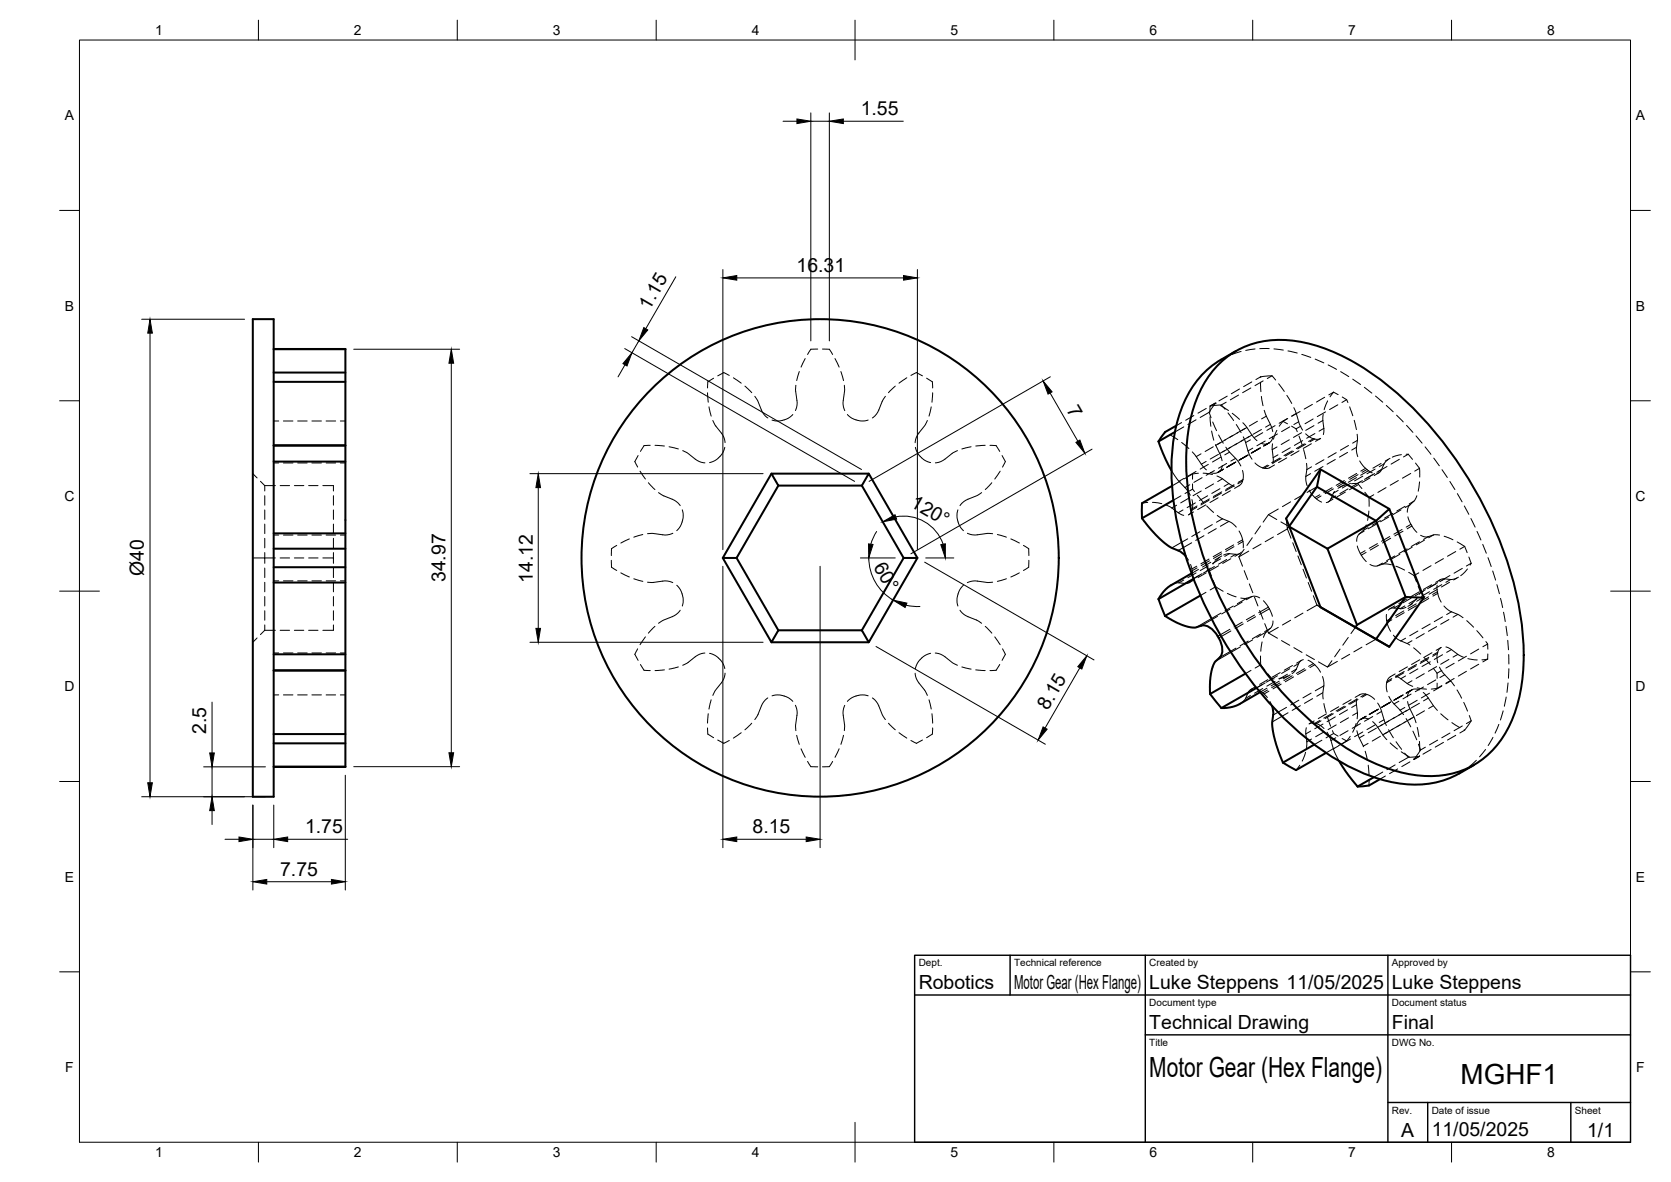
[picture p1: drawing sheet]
<svg xmlns="http://www.w3.org/2000/svg" width="420mm" height="297mm" viewBox="0 0 420 297" stroke-linecap="round" stroke-linejoin="round" font-family="sans-serif">
<!-- layer: Visible -->
<g fill="none" stroke="#000" stroke-width=".51">
<path d="M63.6 80.2h5.2v120h-5.2zM68.8 87.7h18v105h-18M68.8 96h18M68.8 93.6h18M68.8 87.8h18M307 90.4a24.7 24.7 0 0 0-11 15.8 61.4 61.4 0 0 0 1.6 31.9 98.9 98.9 0 0 0 31.2 47.7 51.1 51.1 0 0 0 21.5 10.8 24 24 0 0 0 16.6-2.2l3.7-2.2M307.1 90.9a22.2 22.2 0 0 1 19.7-5 50.8 50.8 0 0 1 22.5 11.2 98.2 98.2 0 0 1 33 57.2 51.1 51.1 0 0 1-1.5 25.1 22 22 0 0 1-18.7 15.5 36.3 36.3 0 0 1-21.4-5.6 86.5 86.5 0 0 1-30-31.7 86.7 86.7 0 0 1-12.4-41.8 36.5 36.5 0 0 1 5.8-21.4zM310.7 88.3l-3.7 2.1M68.8 116h18M68.8 112h18M68.8 111.9h18M194 119l-12.3 21.2h3.5l10.5-18.2"/>
<path d="M218.4 119h-24.4l1.7 3h21M291.3 110.9l1.8 4.7 1.4 2.6M295.4 108.6l-4.1 2.3M295.7 107l-2.8 1.6-1.6 2.3M332 117.9l-8.6 12.4 8.6 22.3 17.3 9.9M68.8 137.9h18M68.8 134h18M287.1 130.2l2.4 3 3.1 3.1 1.9 1.3 2.5 1.2 1.2 1M294.7 122.1l-7.6 4.4v3.8M295 125.7l-7.9 4.5M324.2 132.4l9.6 5.5M331.1 122.3l-7 10"/>
<path d="M333.8 137.9l7.4 19.1M349.3 127.9l-17.3-10-.9 4.4 14.9 8.6-12.2 7M68.8 142.5h18M68.8 146.4h18M181.7 140.2l12.3 21.2 1.7-3h21M185.2 140.2l10.5 18.2M227.2 140.2h3.5l-12.3 21.2-1.7-3zM227.2 140.2l-10.5-18.2 1.7-3 12.3 21.2M291.3 150.5l1.6 4.3M292.9 154.8l2.7 1.5 1.8 .8 2 .6h1.3a3.3 3.3 0 0 1 4.6 .9l1.1 1.7M299.6 144.1l-5.9 3.5-1.3 1.3-1.1 1.6M300.1 145.5l-8.8 5"/>
<path d="M301.8 149.7l-8.9 5.1M353.4 150l4.6 .2-8.7 12.3-3.3-1.9zM358 150.2l-8.7-22.3-3.3 3 7.4 19.1-12.2 7-.4 .6M68.8 168.5h18M68.8 164.4h18M194 161.4h24.4M304.3 174.4l2.8 3.5M306.4 160.3a4.2 4.2 0 0 1 .3 4.9M306.7 165.2l-1.3 1.3-.6 1.5-.5 3v3.4M313.2 169.3l-8.9 5.1M315.9 172.9l-8.8 5M316.8 174l-5.9 3.3-1.7 .5-2.1 .1"/>
<path d="M319.8 177.4l.3 .9v1.4M320.1 179.7l-.2 2.4 .3 2.5 1.3 4.4 1.1 2.7M68.8 192.7h18M68.8 186.8h18M68.8 184.5h18M330.5 187.1l-7.9 4.6M333.4 189.2l-7.5 4.3-3.3-1.9M336.7 191.3l2.4 3.6 2.3 2.8M345.4 195.3l-4 2.4M347 195.8l-2.8 1.6-2.8 .3"/>
<circle cx="206.2" cy="140.2" r="60"/>
</g>
<!-- layer: Hidden -->
<g fill="none" stroke="#000" stroke-width=".25">
<path d="M177.9 98.7l.2 2.4M179.4 95l-1.4 1-.1 1.5M183.4 94.3l-1.4-.7-1.5 .9M184.4 94.9l2 1.4M187.3 97l1.7 1.7M189.8 99.6l.8 1.3a8.1 8.1 0 0 0 1.8 3.6l.7 .5M200.1 96.8v1.6a7.9 7.9 0 0 1 .2 4l-.3 .8M201 93.4l-.7 2.2M202.5 90.1l-1.1 2.2M205.6 87.7l-1.7 .1-.8 1.3M206.8 87.7l1.7 .1 .9 1.3M210 90.1l1 2.2"/>
<path d="M211.4 93.4l.7 2.2M212.3 96.8v1.6a7.9 7.9 0 0 0-.2 4l.3 .8M222.6 99.6l-.8 1.3a8.1 8.1 0 0 1-1.8 3.6l-.6 .5M225.1 97l-1.7 1.7M228 94.9l-2 1.4M229 94.3l1.4-.7 1.5 .9M233 95l1.4 1 .1 1.5M234.5 98.7l-.2 2.4M308.6 99.6l-2.1 1.1M308.7 89.5l-1.7 .9M311.4 99.3l-2 1.2M311.7 97.8l-2.1 1.2"/>
<path d="M312.1 88.3l-2.3 .8M314.5 97.5l-2.1 1.2M314.7 96l-2 1.2M315.6 87.7l-2.4 .4M316.8 87.6h2.3M316.9 96.1l.1 2.3M317 94.7l2.8-.3 1 1.1M317 94.7v.2M317 94.7l-1.2 .7M317.2 99.6l.4 2.4M317.6 95.7l-2 1.2M319.8 94.4l-1.2 .7"/>
<path d="M320.3 87.7l2.4 .3M321.5 96.4l1.4 2M323.6 99.3l1.2 2.1M323.8 88.2l2.4 .5M327.3 89.1l2.3 .7M330.7 90.2l2.2 1M333.1 99.8l-2.1 1.2M333.9 91.7l2.2 1.1M335.3 98.6l1.2 .6M335.3 98.6l-.9 1.1M335.3 98.6l-1.2 .6M337.1 93.4l2 1.2"/>
<path d="M337.5 99.8l1.1 .6M340.1 95.3l2 1.3M343 97.3l1.9 1.5M345.9 99.5l1.8 1.6M63.6 119l1 1.1M68.8 116.3h1.3M68.8 105.8h1.3M71.3 116.3h2.4M71.3 105.8h2.4M74.8 116.3h2.4M74.8 105.8h2.4M78.4 116.3h2.4"/>
<path d="M78.4 105.8h2.4M82 116.3h2.4M82 105.8h2.4M85.6 116.3h1.2M85.6 105.8h1.2M160.4 114.5l-.8 1.5 .7 1.4M160.9 118.4l1.4 2M163.5 111.9l-1.6 .1-.9 1.4M164.7 111.9l2.4 .2M168.2 112.3l2.4 .5M171.7 113.2l1.3 .8a8.2 8.2 0 0 0 3.4 2.2l.8 .1M178.3 102.2l.5 2.4"/>
<path d="M179.2 105.7l.8 1.3a8.2 8.2 0 0 1 2.2 3.4l.1 .8M182.2 112.4a5.2 5.2 0 0 1-3.8 3.9M199.3 104.2a5.2 5.2 0 0 1-5.2 1.4M213.1 104.2a5.2 5.2 0 0 0 5.2 1.4M230.2 112.4a5.2 5.2 0 0 0 3.8 3.9M233.2 105.7l-.7 1.3a8.2 8.2 0 0 0-2.3 3.4l-.1 .9M234.1 102.2l-.5 2.4M240.7 113.2l-1.3 .8a8.2 8.2 0 0 1-3.4 2.2l-.8 .1M244.2 112.3l-2.3 .5M247.7 111.9l-2.4 .2M248.9 111.9l1.6 .1 .9 1.4M251.5 118.4l-1.4 2"/>
<path d="M252 114.5l.8 1.5-.7 1.4M292.9 108.6l.2 .1M294.1 109.2l2 1.3M294.5 118.2l1.3 1.9 2.5 2.8 1 1.5M297.1 106.2l-1.4 .8M297.1 111.2l1.8 1.5M297.6 107.3l-2.2 1.3M299.8 113.6l2.6 3.5 .9 1M299.9 119.1l-.1 1.3M299.9 119.1l-2.1 1.2M300.2 104.4l-2.1 1.2M300.7 105.5l-2 1.2"/>
<path d="M301.3 118.9l-1.4 .2M302.5 118.9l2.4 .4M303.3 102.6l-2.1 1.2M304 103.6l.5 1.4M304 103.6l-2.2 1.3M304.2 104.8l.3 2.3M304.3 102l-.1 1.6M304.3 118.7l.9 .2 1-.2M304.7 108.3l.5 2.3M304.9 106.1l1 2.1M305.6 111.7l1.3 2.8 .4 1.3M305.7 101.3l-1.4 .7"/>
<path d="M305.8 101.3h-.1l-1.7 2.3M306 119.6l1.4 .7a6.9 6.9 0 0 0 2.8 1.8l.2 .1M306.4 109.3l1.2 2.1M306.9 101.9l2 1.3M307.1 101.8l-2.8 .2M307.1 101.8l.9 1M307.3 117l-.4 1.1-.7 .6M307.7 117.9l-1.5 .9M308.2 112.4l2.8 3.2 1 1.5M308.3 101.1l-1.2 .7M308.8 103.8l1.4 1.9M309.8 103.9l1.9 1.5"/>
<path d="M310.6 116.2l-2 1.2M310.7 116.1l-2.3 1.4M310.9 106.7l1.2 2M312.4 118.2a3.4 3.4 0 0 1-.9 3.9M312.5 106.2l2.6 3.6 1 1M312.6 109.8l1.4 4 .8 1.6M313.8 114.3l-2.3 1.4M315.6 116.3a3.4 3.4 0 0 0 3.7 1.2M316.7 112.7l-2.1 1.2M316.8 112.6l-2 1.2M316.9 112.6l-2 1.1M317.1 111.4l.8 .2 1-.2"/>
<path d="M317.9 103.1l1.8 4.1 .3 1.3M318.9 111.4l-1.2 .7M319.1 111.3l-1.2 .7M319.2 111.3l-.3 .1M319.2 111.3l-1.2 .7M320 111.5l-.1 1.5a7.5 7.5 0 0 1 .2 3.4l-.1 .1M320.1 109.7l-.3 .8-.6 .8M320.5 116.8l-1.2 .7M321.1 108.1l-.9 2.3M322.6 105.9l-1 1.2M322.6 105.9l1.1 .6M323.6 115.1l-2.1 1.2"/>
<path d="M323.8 105.2l-1.2 .7M324.8 107.1l1.1 .7M325.3 102.5l1.4 4 .8 1.6M325.9 107.8l.3 .7M326.6 109.6l.8 2.2M326.6 113.3l-2 1.2M326.9 103.4l-2.1 1.2M327.1 107.1l-1.2 .7M327.8 113l.5 2.3M328.3 109a3.4 3.4 0 0 0 3.8 1.2M328.5 116.4l.1 1.4-.3 2.4 .4 1.9M329.7 111.5l-2 1.2"/>
<path d="M330 101.6l-2.1 1.2M330.2 105.3l-2.1 1.2M332 110.2l-1.2 .7M332.7 104.1l-.1 1.6a7.4 7.4 0 0 1 .2 3.3l-.1 .2M333.3 103.5l-2.1 1.2M333.8 100.7l-.8 2.3M336.4 101.7l-2.1 1.2M338.6 100.4l.3 .7M338.6 100.4l-1.2 .7M339.4 102.2l.7 2.3M340.5 105.6l.6 2.4M341.2 109.1l.1 1.4-.3 2.3 .4 2"/>
<path d="M341.9 115.8a7.3 7.3 0 0 0 3.2 3M344.2 118.2l-2.1 1.2M345.7 119l-2.1 1.2M346.7 118.8l-1.2 .7M347.3 116.5l-2.1 1.2M348.6 101.9l1.7 1.6M348.8 117.2l-2.1 1.2M349.1 115.5l-1.1 1.1a3.4 3.4 0 0 1-1.3 2.2l-.5 .2M349.5 115.2l-1.2 .7M351.2 104.3l1.6 1.7M351.9 115.4l-2.1 1.2M352.4 114.3l-2.3 .6"/>
<path d="M353.6 114.2h.5M353.7 106.9l1.6 1.8M354.1 114.2l1.1 1.3M354.1 114.2l-1.2 .6M354.7 119l-2.1 1.2M355.9 116.4l1 1.3M356 109.5l1.6 1.9M356.9 117.7l.1 2.2M356.9 117.7l-1.2 .7M358.3 112.3l1.5 1.9M360.5 115.1l1.4 2M362.6 118l1.3 2"/>
<path d="M65.5 121l1.1 1v1.4M66.6 124.6v2.3M66.6 128.2v2.3M66.6 131.7v2.4M66.6 135.3v2.4M66.6 138.9v1.3h2.6M66.6 122h2.6M68.8 134.5h1.3M70.4 122h2.4M71.3 134.5h2.4M74 122h2.4M74.8 134.5h2.4"/>
<path d="M77.6 122h2.4M78.4 134.5h2.4M81.2 122h2.6v1.4M82 134.5h2.4M83.8 124.6v2.3M83.8 128.2v2.3M83.8 131.7v2.4M83.8 135.3v2.4M83.8 138.9v1.3M85.6 134.5h1.2M155.1 137.1l-1.3 .8-.1 1.7M158.2 135.4l-2.1 1.1"/>
<path d="M161.6 134.3l-2.2 .7M163 121.3l1.7 1.7M165.6 123.8l1.3 .8a8.1 8.1 0 0 1 3.6 1.8l.5 .7M169.2 134l-.8 .3a7.9 7.9 0 0 1-4-.2h-1.6M171.6 128.1a5.3 5.3 0 0 1-1.4 5.3M240.9 128.1a5.3 5.3 0 0 0 1.4 5.3M243.2 134l.8 .3a7.9 7.9 0 0 0 4.1-.2h1.5M246.8 123.8l-1.3 .8a8.1 8.1 0 0 0-3.6 1.8l-.5 .7M249.4 121.3l-1.7 1.7M250.8 134.3l2.2 .7M254.2 135.4l2.1 1.1M257.3 137.1l1.4 .8v1.7"/>
<path d="M288.6 126.3l-1.5 .2M289.8 126.2l2.3 .4M293.3 126.9l1 .5 2.4 1.7 .9 .4M296.8 120.9l-2.1 1.2M296.9 124.6l-1.9 1.1M298.1 139.8l.7 1M299.7 125.5a3.5 3.5 0 0 1-.9 3.9M299.8 121.6l.1 1.3M299.9 122.9l.4 .6M299.9 122.9l-1.9 1.1M300.1 128.7l-1.2 .7M301.1 124.5l1.5 1.8"/>
<path d="M303.2 126.9l-2.1 1.2M303.4 127.1l1.7 1.7M306.1 129.5l1.2 .9 2.5 1.1 1.1 1M306.3 125.1l-2.1 1.2M307.2 139.7l-1.7 1M309.4 123.3l-2.1 1.2M311.5 139.9l.9 2.4M311.6 133.4a7.1 7.1 0 0 1 1 4.3M311.6 122l-1.2 .7M311.7 139.1l-1.2 .7M312.1 138.8l-.4 .3a3.5 3.5 0 0 1-2.5 0l-1.5 .4M312.8 138.1l-1.3 1.8"/>
<path d="M314 138.5l-2.5 1.4M314.9 135.1l-1.4 2M316.9 132.2l-1.3 2M317.1 136.7l-2.1 1.2M318.9 129.3l2.1 1.3M318.9 129.3l-1.3 1.9M320.2 134.9l-2.1 1.2M321.2 134.4l2.5-1.5 .9 2.4M321.4 127.9l-2.5 1.4M322.1 131.2l2.1 1.2M323.4 130.3l.3 2.6 .4-.6M324.5 126.1l-2 1.2"/>
<path d="M325.1 136.4l.8 2.2M326.3 139.7l.9 2.2M327.6 124.3l-2.1 1.2M329.2 123.2a7 7 0 0 0 3.1 3M331.1 122.3l-2.4 1.4M335.2 125.4l-1.2 .7M335.6 123.5l-.3 .4a3.4 3.4 0 0 1-1.3 2.2l-.5 .2M338 121.8l-1.2 .7M338.3 123.7l-2.1 1.1M338.6 121.8l-2.2 .9M341.1 120l-2.1 1.2M341.3 137.2a9.1 9.1 0 0 0 2.2 3.9"/>
<path d="M341.4 121.5l-1.6 .1M341.4 121.5l1 1.3M341.4 121.9l-2.1 1.2M342.6 120.8l-1.2 .7M343.2 123.7l1 1.3M343.5 131.9l-.7 1.4a2.95 2.95 0 0 0-1.7 2.7M344.2 128.4l-.3 2.4M344.2 125l.1 2.2M344.5 120.1l-2.1 1.2M345.4 124.3l-1.2 .7M348.5 122.5l-2 1.2M351.6 120.8l-2.1 1.1"/>
<path d="M354 129.9a9.1 9.1 0 0 0 2.3 3.9M356.3 124.6l-.8 1.3a3 3 0 0 0-1.7 2.8M356.9 121.1l-.3 2.4M362 134.5l-1.6-.1a2.96 2.96 0 0 1-3.2 .1M363.1 134.8l2.2 .8M364.6 121l1.2 2M366 138.6l-2 1.2M366.4 136.2l1.9 1.1M366.4 124l1.2 2.1M368.2 127.2l1.1 2.1M368.3 137.3l.6 1.6M368.3 137.3l-1.2 .7"/>
<path d="M369.3 140l.6 1.5M369.8 130.3l1.1 2.2M371.4 133.5l1 2.2M372.8 136.8l.9 2.2M63.6 140.2h3v1.4M66.6 142.8v2.3M66.6 146.3v2.4M66.6 149.9v2.4M66.6 153.5v2.4M66.6 157v1.4M66.6 158.4l-1.1 1.1M66.6 158.4h2.6"/>
<path d="M68.8 146h1.3M70.4 158.4h2.4M70.4 140.2h2.4M71.3 146h2.4M74 158.4h2.4M74 140.2h2.4M74.8 146h2.4M77.6 158.4h2.4M77.6 140.2h2.4M78.4 146h2.4M81.2 140.2h2.6v1.4M82 146h2.4"/>
<path d="M83.8 157v1.4h-2.6M83.8 142.8v2.3M83.8 146.3v2.4M83.8 149.9v2.4M83.8 153.5v2.4M85.6 146h1.2M153.7 140.8l.1 1.7 1.3 .9M156.1 144l2.1 1M159.4 145.4l2.2 .7M162.8 146.3l1.6 .1a7.9 7.9 0 0 1 4-.3l.8 .3M164.7 157.4l-1.7 1.7M170.2 147.1a5.2 5.2 0 0 1 1.4 5.2"/>
<path d="M171 153.4l-.5 .6a8.1 8.1 0 0 1-3.6 1.8l-1.3 .8M241.4 153.4l.5 .6a8.1 8.1 0 0 0 3.6 1.8l1.3 .8M242.3 147.1a5.2 5.2 0 0 0-1.4 5.2M247.7 157.4l1.7 1.7M249.6 146.3l-1.5 .1a7.9 7.9 0 0 0-4.1-.3l-.8 .3M253 145.4l-2.2 .7M256.3 144l-2.1 1M258.7 140.8v1.7l-1.4 .9M299.4 141.8l.5 2.1-.1 1.1M299.4 146.1l-.4 .4a3.4 3.4 0 0 1-2.6 0l-1 .1-.9 .5M300.2 145.7l-1.2 .7M301.3 143.1l-1.7 1"/>
<path d="M301.5 144.6l-1.4 .9M303.2 148.9l-1.4 .8M303.3 144l-2.1 1.1M304 143.2l.6 1.6M304 143.2l-1.4 .8M304.3 142.8l-.3 .4M304.4 141.3l-2 1.2M305 145.9l.7 1.6M305.7 147.5l1.9 1.1M305.7 147.5l-1.4 .8M306.4 142.2l-2.1 1.2M306.6 140.1l-1.6 1.7"/>
<path d="M308.6 149.1l2.2 .9M309.5 140.4l-2.1 1.2M312.8 143.4l.9 2.2M314.1 146.7l.9 2.3M315.4 150.1l.9 2.2M316.7 153.4l.9 2.2M316.7 150.2l-.8-.3a3.2 3.2 0 0 0-2.4 .4h-1.5M317.7 151a9.3 9.3 0 0 1 2.2 3.9M318 156.7l.9 2.4 2.5-1.4M318.9 159.1l2.3 1.3M320.1 156l-.1 1a3.1 3.1 0 0 1-1.6 1.8l-.7 1.4M324.5 155.9l-2 1.2"/>
<path d="M327.6 154.1l-2.1 1.2M327.6 143.1l.9 2.2M328.9 146.4l.9 2.2M330.2 149.7l.9 2.4M331.1 152.1l.9 .5M331.1 152.1l-2.4 1.4M340.8 157.6l-1.1 1.6M344.5 141.8l.8 .4a3.2 3.2 0 0 0 2.4-.4l2.2 .1M348.6 154.4a7.1 7.1 0 0 0 1.1 4.3M350.4 159.6l1 1 3.1 1.5M350.7 152.3l-1.2 .7M351 142.3l2.2 1"/>
<path d="M353.5 152.6l-1.5 .4a3.5 3.5 0 0 0-2.5 0l-.4 .3M353.8 150.5l-2.1 1.2M354.2 143.8l1.3 .8M355.2 151.7l-1.2 .7M355.5 144.6l.7 1.6M356.2 150.3l-1.6 1.7M356.6 147.3l.6 1.6M356.7 144l-1.2 .6M356.9 148.7l-2.1 1.2M357.2 148.9l-.3 .5M358.3 149.9l-2.1 1.2M358.4 148.2l-1.2 .7"/>
<path d="M359.8 142.2l-2 1.1M360 146.9l-2.1 1.2M361.4 147.1a7.3 7.3 0 0 0 1 4.2M361.4 148.1l-2.1 1.2M361.5 146.4l-2.1 1.2M362.2 145.7l-1.2 .7M362.9 140.4l-2 1.2M363.1 152.3l.6 .7a6.7 6.7 0 0 0 2.9 1.4l1.3 .8M364.5 146.3l-2.1 1.2M364.6 144.6l-2.1 1.2M366.3 145.3l-1.5 .3a3.4 3.4 0 0 0-2.6 0l-.4 .4M366.7 145l-1.2 .7"/>
<path d="M367.7 142.8l-2.1 1.2M368.8 156l1.7 1.6M369 143l-1.7 1.7M369.9 141.5l-.3 .5M369.9 141.5l-1.2 .7M371.3 158.5l1.6 1.8M374.1 140.1l.8 2.3M375.3 143.5l.7 2.3M376.4 146.9l.6 2.3M377.3 150.4l.5 2.3M378.1 153.8l.4 2.4M378.7 157.4l.3 2.3"/>
<path d="M64.6 160.3l-1 1.1M68.8 174.6h1.3M68.8 164.1h1.3M71.3 174.6h2.4M71.3 164.1h2.4M74.8 174.6h2.4M74.8 164.1h2.4M78.4 174.6h2.4M78.4 164.1h2.4M82 174.6h2.4M82 164.1h2.4M85.6 174.6h1.2"/>
<path d="M85.6 164.1h1.2M160.3 163.1l-.7 1.3 .8 1.6M161 167l.9 1.5h1.6M162.3 160l-1.4 2M167.1 168.3l-2.4 .2M170.6 167.6l-2.4 .6M177.2 164.1l-.8 .1a8.2 8.2 0 0 0-3.4 2.3l-1.3 .7M178.1 179.4l-.2 2.3M178.4 164.2a5.2 5.2 0 0 1 3.8 3.8M178.8 175.9l-.5 2.3M182.3 169.2l-.1 .8a8.2 8.2 0 0 1-2.2 3.4l-.8 1.4M193.1 175.4l-.7 .5a8.1 8.1 0 0 0-1.8 3.6l-.8 1.3"/>
<path d="M194.1 174.9a5.3 5.3 0 0 1 5.2 1.4M200 177.2l.3 .8a7.9 7.9 0 0 1-.2 4.1v1.5M212.4 177.3l-.3 .7a7.9 7.9 0 0 0 .2 4.1v1.5M218.3 174.9a5.3 5.3 0 0 0-5.2 1.4M219.4 175.4l.6 .5a8.1 8.1 0 0 1 1.8 3.6l.8 1.3M230.1 169.2l.1 .8a8.2 8.2 0 0 0 2.3 3.4l.7 1.4M233.6 175.9l.5 2.3M234 164.2a5.2 5.2 0 0 0-3.8 3.8M234.3 179.4l.2 2.3M235.2 164.1l.8 .1a8.2 8.2 0 0 1 3.4 2.3l1.3 .7M241.9 167.6l2.3 .6M245.3 168.3l2.4 .2"/>
<path d="M250.1 160l1.4 2M251.4 167l-.9 1.5h-1.6M252.1 163.1l.7 1.3-.8 1.6M314.6 168.5l-1.4 .8M315 173.1l-.5 .2a3.4 3.4 0 0 0-1.3 2.2l-.5 .7-1 .7M315.7 172.6l-1.2 .7M316.2 173.3l.9 .5 1.6 1.5M316.9 164.9l.1 2.2M317 167.1l1 1.3M317 167.1l-1.4 .8M317.4 161.3l-.4 2.4M317.4 172l-1.5 .9"/>
<path d="M318.6 173l-1.8 1M318.8 169.3l1 1.3M318.8 170.8l-2.1 1.2M319.3 176.3l.5 1.1M319.8 170.6h.6M319.8 170.6l-1.4 .8M321.6 171.2l-2 1.2M321.9 169l-2.1 1.2M322.2 161l2.1 1.2M323.8 169.9l-2.2 .6M324.4 169.6l-1.7 1M325 167.2l-2.1 1.2"/>
<path d="M325.3 162.8l2.1 1.2M327.2 166l-1.2 .7M327.7 165.8l-.5 .2a3.4 3.4 0 0 0-1.3 2.2l-1 1.1M328.4 164.6l2.1 1.1M328.9 165.9a7 7 0 0 1 3.1 3M332.5 170l.4 1.9-.3 2.2 .1 1.5M332.9 176.8l.5 2.3M333.5 179.4l-2 1.2M334.9 166l-1.1 1.6M336.3 166.2l-2.5 1.4-2.3-1.3M336.6 177.6l-2 1.2M337 163.1l-1.4 2"/>
<path d="M339 160.2l-1.4 1.9M339.4 164.4l-2.1 1.2M339.7 175.8l-2 1.2M341.2 175.6l-.1 .1a7.5 7.5 0 0 0 .2 3.4l-.1 1.5M341.9 174.6a3.3 3.3 0 0 1 3.8 1.2M341.9 174.5l-1.2 .7M342.5 162.6l-2.1 1.2M343.5 180l-1.2 .7M346 160.6l-2.5 1.4M346.4 176.7l.8 1.6 1.4 4M346.4 178.3l-2 1.2M346.6 178.2l-2.3 1.3"/>
<path d="M349.2 175l1 1.5 2.7 3.1M349.7 170a3.2 3.2 0 0 0-.9 3.9M349.7 176.4l-2.3 1.4M350.8 169.4l-1.2 .7M350.8 169.9l.2 .1a6.9 6.9 0 0 1 2.8 1.8l1.4 .7M352.6 174.7l-2 1.2M352.8 174.6l-2.3 1.4M353.9 167.6l-2.1 1.2M353.9 176.3l.4 1.3 1.7 4M355 173.4l-.7 .6-.4 1.1M355 173.4l1-.2 .9 .2M355 173.3l-1.5 .9"/>
<path d="M355.4 162.8l1.8 1.6M356.3 172.8l2.4 .4M357 165.8l-2.1 1.2M357.9 174l.9 1 2.6 3.5M358.1 165.2l1.5 1.8M360.1 164l-2.1 1.2M360.4 167.9l.9 1.3M361.3 169.2l.1 1.3M361.3 173l-1.4 .2M361.4 171.7l-.1 1.3M361.9 167.7l1 1.4 2.8 3.3M362.3 179.4l1.8 1.5"/>
<path d="M362.3 162.7l-1.2 .7M362.4 162.7a3.3 3.3 0 0 0-.9 3.8M362.5 172.3l-1.2 .7M362.5 168.5l-1.2 .7M363.6 162.6l.9 .4 2.1 1.5 1.3 .6M365.6 170.5l-2 1.2M365.6 166.7l-2 1.2M366.4 173.4l1.1 2.1M368 176.5l1 2.2M368.7 168.7l-2 1.2M368.7 164.9l-2 1.2M369.1 165.5l2.3 .3"/>
<path d="M369.4 179.8l.5 1.4M371.8 166.9l-2 1.2M371.8 163.1l-2 1.2M373.6 161.2l.5 .6M374.1 165.6l-1.5 .2M374.1 161.8v1.3M374.1 165.6l-1.2 .7M374.1 161.8l-1.2 .7M374.1 164.3v1.3M378 178.7l-.7 2.2M378.7 175.2l-.5 2.3M379.1 160.9l.2 2.4"/>
<path d="M379.2 171.6l-.3 2.4M379.3 164.5l.1 2.4M379.4 168l-.1 2.4M177.9 182.9l.1 1.6 1.4 .9M180.5 186l1.5 .8 1.4-.7M186.4 184.1l-2 1.4M189 181.7l-1.7 1.7M200.3 184.8l.7 2.3M201.4 188.2l1.1 2.1M203.1 191.4l.8 1.3h1.7M209.4 191.4l-.9 1.3h-1.7M211 188.2l-1 2.1"/>
<path d="M212.1 184.8l-.7 2.3M223.4 181.7l1.7 1.7M226 184.1l2 1.4M231.9 186l-1.5 .8-1.4-.7M234.5 182.9l-.1 1.6-1.4 .9M326.8 192.3l-.9 1.2M328.3 189l-.9 2.3M328.5 182.9l-.1 .2a7.4 7.4 0 0 0 .2 3.3l-.1 1.5M329.1 181.9a3.3 3.3 0 0 1 3.8 1.2M330.4 181.2l-1.2 .7M332.4 186l-1.9 1.1M333.7 184l.8 1.6 1 3.3 1.2 2.4"/>
<path d="M333.8 180.3l.8 2.2M335 183.6l.3 .7M335.3 184.3l1.1 .7M335.3 184.3l-1.9 1.1M335.5 188l-2.1 1.2M337.5 185.6l1.1 .6M338.6 186.2l-2.1 1.2M339.5 185l-.9 1.2M341 181.8l-.9 2.2M341.2 183.6l.3 1.3 1.4 2.8M342 180.8l-.6 .8-.3 .8M343.2 180.1l-1.2 .7"/>
<path d="M343.3 188.8l.5 2.3M343.3 180.1l-1.2 .7M344 192.3l.2 2.4M344.1 180.7l-1.2-.2-.9 .3M344.3 195.8l-.1 1.6M345.1 181.3l1 1 2.6 3.6M347.7 194l-2.3 1.3M348.3 195l-1.3 .8M349.1 183.4l1.3 2M349.5 186.7l1.9 1.5M350.8 192.2l-2.1 1.2M351 186.4l1.4 1.9"/>
<path d="M351.4 193.2l-2 1.2M352.3 188.9l2.1 1.3M353.2 189.3l.9 1 2.8-.2M353.5 180.6l1.2 2.1M354.1 190.3l-2.3 1.3M354.5 191.5l-2 1.1M355.3 183.7l.9 2.2M355.4 190.8h.1M356.4 182.8l.4 2.3M356.7 187l.5 1.5M356.7 190.1l-1.2 .7M356.9 186.3l.1 2.4"/>
<path d="M356.9 190.1l-1.3 .8M357 189.9l-.1 .2M357.2 188.5l-1.7 2.3M358.4 187.8l-1.2 .7M359.8 188.3l-2 1.2M361.5 186l-2.1 1.2M362.9 186.6l-2 1.2M364.6 184.2l-2.1 1.2M365.1 181.6l2 1.3M366 184.8l-2 1.2M367.7 182.4l-2.1 1.2M368.3 183.5l-1.2 .7"/>
<path d="M368.5 193.4l-1.6 1M369.9 181.2l-1.6 2.3-.2-.1M369.9 181.2l-1.2 .6M371.2 191.1l-1.8 1.5M373.5 188.3l-1.5 1.9M375.4 185.3l-1.2 2.1M376.9 182l-1 2.2"/>
</g>
<!-- layer: Hidden Narrow -->
<g fill="none" stroke="#000" stroke-width=".25">
<path d="M300.7 118.5l-2 1.2M302 114.1l-1.2 .7M303.3 116l-1.2 .7M303.8 116.7l-2 1.2M305.1 112.3l-2.1 1.2M305.4 118.3l-2.1 1.2M306.4 114.2l-2.1 1.2M306.9 111.2l-1.2 .7M306.9 114.9l-2 1.2M307.4 118l-1.2 .7M307.6 117.9l-1.2 .7M307.9 113.3l-1.2 .7"/>
<path d="M308.4 116.5l-2 1.2M309.2 113.6l-1.2 .7M310.5 116.3l-2.1 1.1M310.7 115.2l-1.2 .7M310.7 116.1l-2 1.2M311 111.5l-3.6 2.1M312.5 110.6l-2 1.2M313.1 107.7l-7 4M313.5 107.4l-1.2 .7M313.8 114.3l-2.3 1.4M314.1 109.7l-2.1 1.2M314.4 110.5l-1.2 .7"/>
<path d="M314.8 109.3l-1.2 .7M315 112.6l-1.2 .7M316.2 105.9l-2.1 1.2M316.7 112.7l-2.1 1.2M316.9 112.6l-2 1.1M317.2 107.9l-2.1 1.2M317.5 108.7l-2.1 1.2M318.1 110.8l-2.1 1.2M318.4 104.6l-1.2 .7M318.7 116.9l-1.2 .7M319 117l-1.2 .7M319.2 111.3l-1.5 .8"/>
<path d="M319.4 106.6l-1.2 .7M320.6 107l-2.1 1.1M321.1 112.3l-1.2 .7M321.2 109.1l-2.1 1.1M321.3 114.3l-1.2 .7M321.8 115.1l-2.1 1.2M322.1 115.2l-2 1.2M323.7 105.2l-2.1 1.2M324.2 110.5l-2.1 1.2M324.3 107.3l-2.1 1.2M324.4 112.5l-2 1.2M324.9 113.3l-2.1 1.2"/>
<path d="M325.2 113.4l-2 1.2M325.9 103.9l-1.2 .7M326.5 106l-1.2 .7M327.3 108.7l-2.1 1.2M327.5 110.7l-2 1.2M328 111.5l-2.1 1.2M328.3 111.6l-2 1.2M329.5 119l-1.2 .7M329.8 117.3l-1.2 .7M330.2 110.2l-1.2 .7M330.4 107l-2.1 1.1M330.6 110.3l-1.2 .7"/>
<path d="M330.6 109l-2.1 1.1M332.6 105.7l-1.2 .7M332.7 117.2l-2.1 1.2M332.9 107.7l-1.2 .7M332.9 115.5l-2.1 1.2M335.7 115.5l-2 1.2M336 113.8l-2.1 1.1M338.8 113.7l-2 1.2M339.1 112l-2.1 1.1M341.1 112.4l-1.2 .7M341.1 119l-2 1.2M341.3 110.7l-1.2 .7"/>
<path d="M341.5 119.3l-2.1 1.2M342.7 119.7l-2.1 1.1M343.4 117.7l-1.2 .7M343.7 118l-1.2 .7M345.2 119.3l-2.1 1.2M345.8 117.9l-2.1 1.2M347.4 118l-1.2 .7M348 116.6l-1.2 .7M295.8 127l-1.2 .6M297.5 128.2l-1.3 .6M297.6 120.3l-1.2 .7M298.6 135.4l-1.5 .9"/>
<path d="M299 125.2l-2.1 1.2M299.1 121.8l-1.2 .7M299.6 136.4l-2.1 1.2M300.6 126.4l-2.1 1.2M300.9 127.5l-1.2 .7M301 127.2l-1.2 .7M301.7 133.6l-2 1.2M302 123.4l-2 1.2M302.3 120l-2.1 1.2M302.7 134.6l-2 1.2M303.7 124.6l-2.1 1.2M304 125.7l-2.1 1.2"/>
<path d="M304.1 125.4l-2.1 1.2M304.8 131.8l-2 1.2M305.1 121.6l-2 1.2M305.8 132.8l-2 1.2M306.7 122.8l-2 1.2M307.1 123.9l-2.1 1.2M307.1 138.7l-2.1 1.2M307.2 123.6l-2.1 1.2M307.2 139.2l-2.1 1.1M307.4 120.3l-1.2 .7M307.4 130.4l-1.5 .8M309 121.5l-1.2 .7"/>
<path d="M309 131l-2.1 1.3M309.2 139.1l-1.2 .7M310.2 122.2l-2.1 1.1M310.2 136.9l-2.1 1.2M310.3 121.8l-2.1 1.2M310.3 137.4l-2.1 1.2M310.7 139.3l-1.2 .7M312.4 135.6l-1.2 .7M312.4 120.9l-1.2 .7M312.5 136.1l-1.2 .7M312.5 120.5l-1.2 .7M331.8 124.3l-1.2 .7"/>
<path d="M332.2 124.6l-1.2 .7M334.9 122.6l-2 1.1M335.3 122.9l-2.1 1.1M335.9 124.6l-1.2 .7M336.5 123.2l-1.2 .7M338 120.8l-2 1.2M338.4 121.1l-2.1 1.2M339 122.9l-2.1 1.1M339.6 121.4l-2.1 1.2M342.1 121.1l-2.1 1.2M343 133.5l-1.2 .7M343.2 138.4l-1.2 .7"/>
<path d="M343.5 138.8l-1.2 .7M344 132.6l-1.2 .7M346.1 131.7l-2.1 1.2M346.4 136.6l-2.1 1.2M346.6 137l-2.1 1.2M347.1 130.8l-2.1 1.2M349.2 129.9l-2.1 1.2M349.4 134.8l-2 1.2M349.7 135.3l-2.1 1.1M350.2 129l-2.1 1.2M350.7 139.7l-2 1.2M352 139.3l-2.1 1.2"/>
<path d="M352.3 128.1l-2.1 1.2M352.5 133.1l-2 1.1M352.8 133.5l-2.1 1.2M353.3 127.2l-2.1 1.2M353.8 137.9l-2.1 1.2M354.5 126.9l-1.2 .6M354.8 131.8l-1.2 .7M355 132.2l-1.2 .7M355.1 137.5l-2.1 1.2M355.5 125.9l-1.2 .7M356.9 136.2l-2.1 1.1M358.2 135.7l-2.1 1.2"/>
<path d="M359.1 134.9l-1.2 .7M360.4 134.4l-1.2 .7M297.6 145.8l-1.2 .7M299.1 145.9l-1.2 .7M300.7 144l-2 1.2M300.9 142.3l-1.2 .7M301 142.7l-1.2 .7M302.3 144.2l-2.1 1.1M303.8 142.2l-2 1.2M304 140.5l-2.1 1.2M304.1 140.9l-2.1 1.2M305.4 142.4l-2.1 1.2"/>
<path d="M306.1 154.9l-1.4 .8M306.9 140.4l-2 1.2M307 154.1l-2.4 1.4M308.4 140.6l-2 1.2M309.2 153.1l-2 1.2M309.2 158.1l-2.4 1.4M309.5 158.6l-2.4 1.4M310.1 152.3l-2.1 1.2M312.3 151.3l-2 1.2M312.4 156.3l-2.1 1.3M312.6 156.8l-2.1 1.2M313.5 150.3l-2.4 1.4"/>
<path d="M314.8 149.9l-1.4 .8M315.4 154.6l-2 1.2M315.7 155l-2.1 1.2M317 159.3l-2.1 1.2M318.4 158.8l-2.4 1.4M318.9 152.6l-2.4 1.4M319.2 153l-2.5 1.4M319.4 157.9l-1.4 .8M347.6 141.5l-1.2 .7M348.9 141.1l-1.2 .7M349.9 155.3l-1.2 .7M350 155.8l-1.2 .6"/>
<path d="M351.7 152.1l-1.2 .7M353 153.5l-2.1 1.2M353.1 154l-2.1 1.2M353.2 152.3l-1.2 .7M354.8 150.3l-2 1.2M356.1 151.8l-2.1 1.1M356.2 152.2l-2.1 1.2M356.3 150.5l-2 1.2M356.5 158.6l-2 1.2M357.9 148.5l-2 1.2M358.1 159.2l-2 1.2M359.2 150l-2.1 1.2"/>
<path d="M359.3 150.4l-2.1 1.2M359.4 148.7l-2 1.2M359.6 156.8l-2.1 1.2M361 146.8l-2.1 1.1M361.2 157.5l-2 1.2M361.4 148.7l-1.2 .7M361.5 149.1l-1.2 .7M362.5 146.9l-2 1.2M362.7 155l-2.1 1.2M363.3 145.5l-1.2 .7M364.3 155.7l-2.1 1.2M364.8 145.6l-1.2 .7"/>
<path d="M365 153.7l-1.3 .7M366.6 154.4l-1.2 .7M310.8 162.9l-1.4 .8M311.9 162.6l-2.4 1.3M313.9 161.1l-2.1 1.2M314.4 174.8l-1.2 .7M315 160.8l-2.1 1.2M315 173.4l-1.2 .7M317.5 173l-2.1 1.2M318.1 171.6l-2.1 1.2M318.7 173.4l-1.2 .7M319 173.7l-1.2 .7"/>
<path d="M320.6 171.2l-2.1 1.2M321.2 169.8l-2.1 1.2M321.8 171.6l-2.1 1.2M322.1 171.9l-2 1.2M323.5 177.8l-2.2 1.2M323.7 169.4l-2.1 1.3M323.9 179.1l-1.6 .9M324.3 168l-2.1 1.2M324.9 169.8l-2.1 1.2M325.2 170.1l-2 1.2M325.9 168.2l-1.2 .7M326.5 166.8l-1.2 .7"/>
<path d="M326.6 176l-2.1 1.2M327 177.3l-2.1 1.2M328 168l-2.1 1.2M328.3 168.3l-2 1.2M329.7 174.2l-2.1 1.2M330.1 175.6l-2.1 1.1M330.2 166.8l-1.2 .7M330.6 167.1l-1.2 .7M332.6 174.1l-1.5 .9M332.9 172.4l-2.2 1.2M334.9 179.3l-2 1.2M335.3 179.4l-2.1 1.2"/>
<path d="M338 177.5l-2 1.2M338.4 177.6l-2.1 1.2M338.8 178.4l-2 1.2M341.1 177.1l-1.2 .7M341.1 175.7l-2 1.2M341.3 179.1l-1.2 .7M341.5 175.8l-2.1 1.2M343.4 174.4l-1.2 .7M343.5 180l-1.5 .8M343.7 174.5l-1.2 .7M346.4 178.4l-2.1 1.1M346.6 178.2l-2.1 1.2"/>
<path d="M347.4 178.8l-1.2 .7M349.4 176.6l-2 1.2M349.7 176.4l-2.1 1.2M349.9 170.9l-1.2 .7M350 170.5l-1.2 .7M351.7 176.2l-1.2 .7M352.5 174.8l-2 1.2M352.8 174.7l-2.1 1.1M353 169.1l-2.1 1.2M353.1 168.7l-2.1 1.2M353.2 177.8l-1.2 .7M353.4 169.9l-1.2 .7"/>
<path d="M353.4 160.4l-1.2 .7M353.8 178.5l-3.6 2.1M354.5 178.1l-1.2 .7M354.8 173.5l-1.2 .7M354.8 174.4l-2 1.2M355 173.4l-1.2 .7M355 171.1l-1.2 .7M355 161l-1.2 .7M356.1 167.3l-2.1 1.2M356.2 167l-2.1 1.2M356.3 176l-2 1.2M356.5 168.1l-2 1.2"/>
<path d="M356.9 176.7l-2.1 1.2M357.9 172.6l-2 1.2M358.1 169.3l-2 1.2M358.2 178.6l-2.1 1.2M359.1 175.4l-1.2 .7M359.2 165.5l-2.1 1.2M359.3 165.2l-2.1 1.2M359.4 174.2l-2 1.2M359.6 166.3l-2.1 1.2M360.4 177.3l-1.2 .7M361 170.9l-2.1 1.1M361.2 167.5l-2 1.2"/>
<path d="M361.4 164.2l-1.2 .7M361.5 163.9l-1.2 .7M362.5 172.4l-2 1.2M362.7 164.5l-2.1 1.2M363.3 169.6l-1.2 .7M364.3 165.7l-2.1 1.2M364.8 171.1l-1.2 .7M365 163.2l-1.3 .7M366.6 164.5l-1.2 .6M329.5 183.7l-1.2 .7M329.8 185.7l-1.2 .7M331.8 181.1l-1.2 .7"/>
<path d="M332.2 181.2l-1.2 .6M332.7 182l-2.1 1.1M332.9 183.9l-2.1 1.2M335.7 180.2l-2 1.2M335.9 185.4l-1.2 .7M336 182.2l-2.1 1.2M336.5 187.5l-1.2 .7M339 183.6l-2.1 1.2M339.1 180.4l-2.1 1.2M339.6 185.7l-2.1 1.2M342.1 181.8l-2.1 1.2M342.7 183.9l-2.1 1.2"/>
<path d="M343 184.7l-1.2 .7M344 186.8l-1.2 .7M345.2 180.1l-2.1 1.2M345.8 182.2l-2.1 1.2M346.1 183l-2.1 1.2M347.1 185l-2.1 1.2M347.6 182.1l-1.2 .7M348 180.9l-1.2 .7M348.9 184l-1.2 .7M349.2 181.2l-2.1 1.2M350.7 180.3l-2 1.2M352 182.2l-3.9 2.2"/>
<path d="M353.3 181.5l-2.1 1.2M355.1 180.4l-2.1 1.2M355.5 180.2l-1.2 .7"/>
</g>
<!-- layer: Visible Narrow -->
<path d="M297.1 136.3l-2.5 1.4M297.5 137.6l-1.3 .8M304.6 155.5l-3.8 2.2M304.7 155.7l-2.6 1.5M306.8 159.5l-.6 .4M307.1 160l-.7 .3M309.4 163.7l-2.7 1.5M309.5 163.9l-3.8 2.2M321.3 179l-1.2 .7M322.3 180l-2.4 1.4" fill="none" stroke="#000" stroke-width=".25"/>
<!-- layer: BORDER -->
<g fill="none" stroke="#000" stroke-width=".25">
<path d="M20 10.1h390v276.9h-390zM65 5.1v5M115 5.1v5M165 5.1v5M215 5.1v10M265 5.1v5M315 5.1v5M365 5.1v5M15 52.9h5M410 52.9h5M15 100.7h5M410 100.7h5"/>
<path d="M15 148.6h10M405 148.6h10M15 196.4h5M410 196.4h5M15 244.2h5M410 244.2h5M65 287v5M115 287v5M165 287v5M215 282.1v9.9M265 287v5M315 287v5"/>
<path d="M365 287v5"/>
</g>
<!-- layer: TITLEBLOCK -->
<path d="M230 240.1h180v46.9h-180zM230 250h180M254 240.1v9.9M288 240.1v46.9M349 240.1v46.9M288 260.1h122M349 277.1h61M359 277.1v9.9M395 277.1v9.9" fill="none" stroke="#000" stroke-width=".36"/>
<!-- layer: FD_Dimensions -->
<g fill="none" stroke="#000" stroke-width=".25">
<path d="M196.9 30.5h3.5M203.9 28.4v57.3M203.9 30.5h4.6M208.5 28.4v57.3M212 30.5h15.1M169.9 69.6l-7.5 13M181.8 67.7v70.4M185.3 69.8h41.9M230.7 67.7v70.4M35.6 80.2h25.9M37.7 83.7v113M88.9 87.8h26.7"/>
<path d="M113.5 91.3v97.9M157.1 87.6l57.8 33.4M157.1 91.7l-1.7 3M158.8 84.6l57.8 33.4M160.6 85.6l-1.7 3.1M264 98.7l7 12.2M264.1 94.7l-45.6 26.3M133.2 119h58.7M274.6 112.9l-45.6 26.3M135.3 122.5v35.4M220.4 133.6l-.8 1.5-.6 1.6M225.2 129.9a10.5 10.5 0 0 1 11.9 6.9"/>
<path d="M181.8 142.3v70.7M206.2 142.3v70.7M216.3 140.2h8.8M218.5 140.2a12.2 12.2 0 0 0 6.1 10.6M227.8 152.1l1.8 .3h1.7M232.5 141.3l42.6 24.5M232.8 140.2h7M53.3 176.5v12.7M133.2 161.4h58.7M220.3 162.5l42.5 24.5M271.5 167.8l-8.7 15.2M51.2 192.7h15.5"/>
<path d="M53.3 192.7v7.5M86.8 194.8v28.9M88.9 192.7h26.7M35.6 200.2h31.1M53.3 203.7v3.5M56.6 210.9h3.5M63.6 202.3v21.4M63.6 210.9h5.2M68.8 202.3v10.7M72.3 210.9h15.1M185.3 210.9h17.4M67.1 221.6h16.2"/>
</g>
<g fill="#000" stroke="#000" stroke-width=".25">
<path d="M200.4 29.9l3.5 .6-3.5 .6zM208.5 30.5l3.5-.6v1.2zM181.8 69.8l3.5-.6v1.2zM227.2 69.2l3.5 .6-3.5 .6zM37.7 80.2l.6 3.5h-1.2zM113.5 87.8l.6 3.5h-1.2zM158.9 88.7l-1.3 3.3-1-.6zM161.9 82.3l1 .6-2.3 2.7zM262.3 95.7l2.2 2.8-1 .5zM270.5 111.2l1-.6 1.3 3.3zM135.3 119l.6 3.5h-1.2zM218.4 136.7l1.1 .1-1.1 3.4z"/>
<path d="M222 131.1l3-1.7 .4 1.1zM236.6 136.9l1.1-.2v3.5zM134.7 157.9h1.2l-.6 3.5zM224.6 150.8l3.4 .8-.4 1.1zM273.3 164.8l-1.3 3.3-1-.6zM37.1 196.7h1.2l-.6 3.5zM52.7 189.2h1.2l-.6 3.5zM112.9 189.2h1.2l-.6 3.5zM262.3 182.7l1 .5-2.3 2.8zM53.3 200.2l.6 3.5h-1.2zM60.1 210.3l3.5 .6-3.5 .6zM68.8 210.9l3.5-.6v1.2z"/>
<path d="M181.8 210.9l3.5-.6v1.2zM202.7 210.3l3.5 .6-3.5 .6zM63.6 221.6l3.5-.6v1.2zM83.3 221l3.5 .6-3.5 .6z"/>
</g>
<g font-size="7">
<text x="289" y="270.6">Motor Gear (Hex Flange)</text>
<text x="367.3" y="272.3">MGHF1</text>
</g>
<g font-size="4.9">
<text x="216.4" y="29">1.55</text>
<text x="200.3" y="68.4">16.31</text>
<text x="163.3" y="78.1" transform="rotate(-60 163.3 78.1)">1.15</text>
<text x="268.1" y="102.9" transform="rotate(60 268.1 102.9)">7</text>
<text x="228.7" y="127.3" transform="rotate(30 228.7 127.3)">120°</text>
<text x="219.5" y="142.5" transform="rotate(60 219.5 142.5)">60°</text>
<text x="36.2" y="144.8" transform="rotate(-90 36.2 144.8)">Ø40</text>
<text x="112" y="146.3" transform="rotate(-90 112 146.3)">34.97</text>
<text x="133.9" y="146.5" transform="rotate(-90 133.9 146.5)">14.12</text>
<text x="263.5" y="178.8" transform="rotate(-60 263.5 178.8)">8.15</text>
<text x="51.9" y="184.5" transform="rotate(-90 51.9 184.5)">2.5</text>
<text x="76.7" y="209.5">1.75</text>
<text x="189.2" y="209.5">8.15</text>
<text x="70.4" y="220.1">7.75</text>
<text x="231" y="248.5">Robotics</text>
<text x="255" y="248.5">Motor Gear (Hex Flange)</text>
<text x="289" y="248.5">Luke Steppens 11/05/2025</text>
<text x="350" y="248.5">Luke Steppens</text>
<text x="289" y="258.6">Technical Drawing</text>
<text x="350" y="258.6">Final</text>
<text x="352.3" y="285.7">A</text>
<text x="360" y="285.5">11/05/2025</text>
<text x="399.1" y="285.7">1/1</text>
</g>
<g font-size="3.5">
<text x="39" y="8.8">1</text>
<text x="89" y="8.8">2</text>
<text x="139" y="8.8">3</text>
<text x="189" y="8.8">4</text>
<text x="239" y="8.8">5</text>
<text x="289" y="8.8">6</text>
<text x="339" y="8.8">7</text>
<text x="389" y="8.8">8</text>
<text x="16.3" y="30.2">A</text>
<text x="411.3" y="30.2">A</text>
<text x="16.3" y="78">B</text>
<text x="411.3" y="78">B</text>
<text x="16.2" y="125.9">C</text>
<text x="411.2" y="125.9">C</text>
<text x="16.2" y="173.7">D</text>
<text x="411.2" y="173.7">D</text>
<text x="16.3" y="221.6">E</text>
<text x="411.3" y="221.6">E</text>
<text x="16.4" y="269.4">F</text>
<text x="411.4" y="269.4">F</text>
<text x="39" y="290.8">1</text>
<text x="89" y="290.8">2</text>
<text x="139" y="290.8">3</text>
<text x="189" y="290.8">4</text>
<text x="239" y="290.8">5</text>
<text x="289" y="290.8">6</text>
<text x="339" y="290.8">7</text>
<text x="389" y="290.8">8</text>
</g>
<g font-size="2.5">
<text x="231" y="242.9">Dept.</text>
<text x="255" y="242.9">Technical reference</text>
<text x="289" y="242.9">Created by</text>
<text x="350" y="242.9">Approved by</text>
<text x="289" y="252.8">Document type</text>
<text x="350" y="252.8">Document status</text>
<text x="289" y="262.9">Title</text>
<text x="350" y="262.9">DWG No.</text>
<text x="350" y="279.9">Rev.</text>
<text x="360" y="279.9">Date of issue</text>
<text x="396" y="279.9">Sheet</text>
</g>
</svg>
